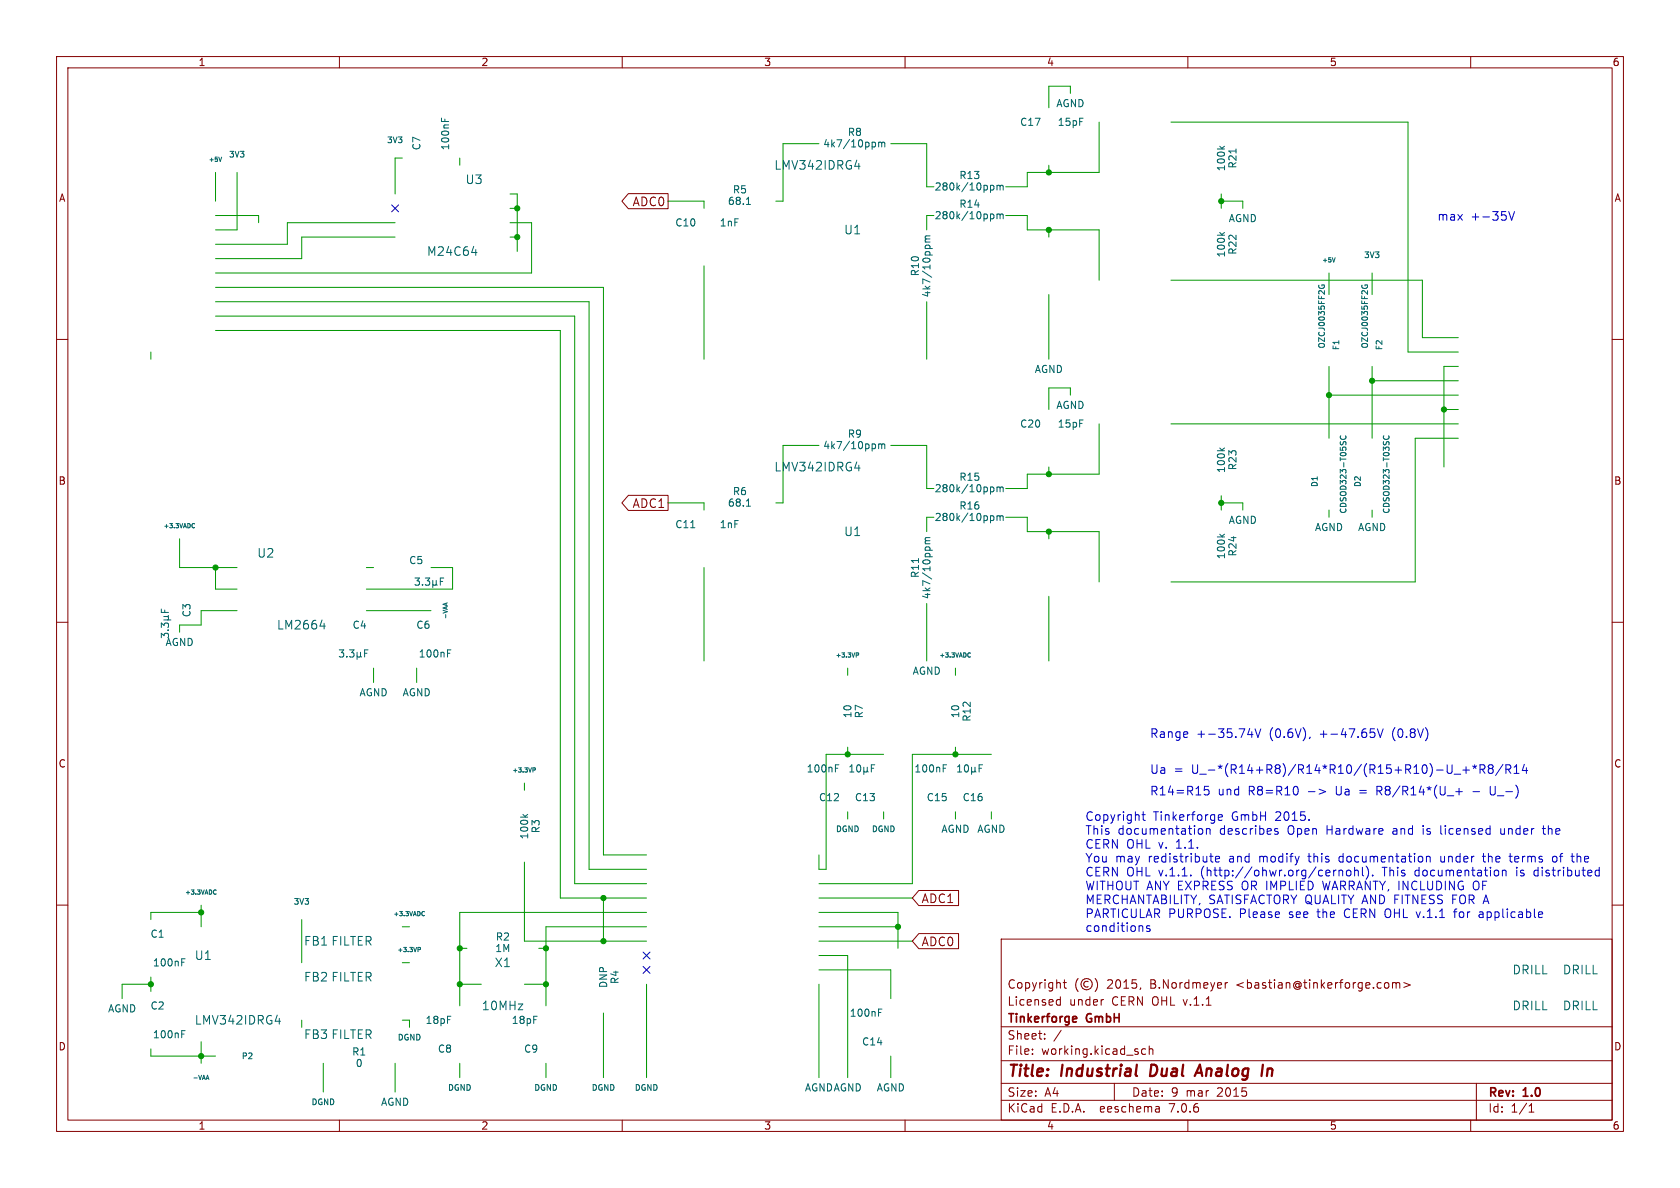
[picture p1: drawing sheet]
<svg xmlns="http://www.w3.org/2000/svg" width="297mm" height="210mm" viewBox="0 0 297 210" stroke-linecap="round" stroke-linejoin="round" font-family="sans-serif">
<g fill="none" stroke="#840000" stroke-width=".18">
<path d="M10 10h277v190h-277zM12 12h273v186h-273zM60 10v2M110 10v2M160 10v2M210 10v2M260 10v2M111.1 34.2h7v2.7h-7l-1.2-1.3zM10 60h2M285 60h2M111.1 87.6h7v2.6h-7l-1.2-1.3zM10 110h2"/>
<path d="M285 110h2M10 160h2M162.4 157.4h7.1v2.7h-7.1l-1.1-1.3zM285 160h2M162.4 165h7.1v2.7h-7.1l-1.1-1.3zM177 166h108v32h-108zM186.9 177.6h.6M186.9 176.8h.6M187.5 176.2v1.5M188 173.7h.5M188.2 173.2v1.3l.3 .2M190.6 173a1.72 1.72 0 0 0 0 2.3"/>
<path d="M192.4 173.6a.52 .52 0 0 0-.8 .4 .52 .52 0 0 0 .8 .4M193.6 173a1.72 1.72 0 0 1 0 2.3M195 176.7h.1M201.7 174.6l-.2 .3M216.6 173.7v1M217 173.7l-.3 .1-.1 .2M245 173.7l.4 .1 .1 .2v.6l-.5 .1M246.2 173.8l.4-.1 .2 .2M246.2 173.7v1M246.8 173.9l.2-.2 .4 .1 .1 .9M246.8 173.9v.8M248.2 173.7l1.1 .4-1.1 .5"/>
<path d="M60 198v2M110 198v2M160 198v2M177 194.5h108M177 191.5h108M177 187.5h108M177 181.5h108M182.5 186.3v.1M182.5 185.5v.1M184.7 183.6v.1M184.7 182.8v.1M187.6 182.1l-1.3 2"/>
<path d="M197 191.5v3M202.5 185.5l-.4-.1-.3 .3v.4l.2 .2h.5M203.2 185.5l.2-.1 .3 .1 .1 .9M203.2 184.9v1.5M204.9 195.7l.1 .9M205 196.5l-.2 .1M205 196h-.2M210 198v2M260 198v2M261 191.5v6.5M270.3 196.6h.9M270.3 195.5l.4-.4v1.5"/>
<circle cx="192.1" cy="174" r="1"/>
</g>
<path d="M203.6 188.2l-.3 2h.5M211.2 190.2l.9-2 .4 2M211.5 189.6h.9M224.1 189.1a.49 .49 0 0 1 .9 .1l-.2 1M224.1 188.9l-.1 1.3" fill="none" stroke="#840000" stroke-width=".4"/>
<path d="M190.1 179.7l.2 .3-.7 .2M190.3 180.6l-.2 .1" fill="none" stroke="#840000" stroke-width=".3"/>
<g fill="none" stroke="#0000c2" stroke-width=".18">
<path d="M266.7 37.4l.5 1.5 .5-1.5M213.7 139h-.7l-.1 .7 .2-.1 .5 .1 .2 .2-.1 .5-.2 .1-.6-.1M220.9 128.8l-.3 1.1h.9M221.3 129.3v1.1M221.9 128.8l.5 1.6 .5-1.6M229.1 139a.95 .95 0 0 1 0 1.5M231.3 139.9h1.2M231.6 130.3l-.1 .3M233.2 139.5l1.2 .4-1.2 .5M242.3 128.8h.7M242.8 129.4l.3 .3v.4l-.3 .3M243.5 128.8l.5 1.6 .5-1.6"/>
<path d="M257.1 136.9h1.1M257.4 139.9h1.1M257.9 139.4v1.1M258.6 136.1h1.2M259.2 135.6v1.1M260.3 135.4l.4 .2M260.7 135.2v.4M260.7 135.6l-.2 .2M260.7 135.6l.2 .2M261.1 135.4l-.4 .2M261.6 136l.8-.1 .1-.2-.1-.4-.2-.1h-.6v1.5M262 136l.5 .7"/>
<path d="M263.4 135.8l-.3-.2 .3-.4h.3l.3 .3-.3 .3M263.4 135.8l-.3 .3v.3l.3 .3h.3l.3-.3v-.3l-.3-.3M263.4 135.8h.3M263.5 139v1.2l.3 .3M265.7 135.1l-1.3 2M266.2 136l.7-.1 .2-.2-.1-.4-.2-.1h-.6v1.5M266.6 136l.5 .7M267.7 136.7h.8M267.7 135.6l.4-.4v1.5M269.5 135.1l-.4 1.1h1M269.8 135.7v1M201.9 144h.6"/>
<path d="M202.1 143.5v1.3l.4 .2M212 146.5h.3l.3 .3v.5l-.3 .2-.3-.1M213.3 146.6l.2-.1h.4v1M213.3 146.5v1M213.9 151.4h.5M214.1 152.3l.3 .1M214.9 151.9l.7-.2-.1-.3h-.4l-.2 .2v.7h.6M215.4 144.5l.7-.1-.1-.3-.4-.1-.2 .2 .1 .8h.5M225.4 146.5h.5M225.4 146.9l.5 .1 .1 .3-.2 .2-.5-.1M231.4 144.9v.1M236.1 153.8h.1"/>
<path d="M236.7 154l.2-.2 .4 .1 .1 .9M236.7 153.8v1M238.1 154l.2-.2 .5 .2v.6l-.1 .2h-.4l-.2-.1zM239.5 154l.2-.2 .4 .1v.9M239.5 153.3v1.5M240.9 153.3v1.3l.2 .2M241.6 153.2a1.79 1.79 0 0 1 0 2.1M242.7 154.7v.1M252.2 151.5l.2-.1h.4v1M252.2 151.4v1M254.7 146l.1 1.4M254.7 151.4l.1 .9"/>
<path d="M260.5 156v1.1M262 151.4h.6M262.3 150.9v1.4M265.3 146.5v.8l.2 .2M265.6 154l.2-.2 .4 .1 .1 .9M265.6 153.8v1M266.8 151.4h.5M267 150.9v1.3l.2 .2M271.3 154v.7M272.6 146.5h.6M272.9 146v1.3l.2 .2M275 151.4h-.4l-.1 .3v.5l.5 .2"/>
<path d="M277.7 151.4h.6M278 152.3l.3 .1M282.2 153.9h.5M282.2 154.8h.5M282.7 153.3v1.5M202 163.7v1M203.3 163.7l-.4-.1-.2 .3 .1 .2 .5 .1v.4h-.6M257 161.2h.5M257.2 160.9v1.3M262 161.2l-.5 .1M262 161.6h-.3a.3 .3 0 0 0-.2 .3 .3 .3 0 0 0 .2 .3h.3M272.6 161.3l.1 .2-.7 .2"/>
</g>
<g fill="none" stroke="#009600" stroke-width=".18">
<path d="M189.2 16.5v-1.3h-3.8v3.9M38.1 38.1h7.6v1.3M38.1 30.5v5.1M41.9 30.5v10.1h-3.8M69.8 39.4h-19v3.8h-12.7M71.1 27.9h-1.3v6.4M81.3 27.9v1.3M90.2 34.3h1.2v10.2M90.2 39.4h3.8v8.9h-55.9M90.2 36.8h1.2M118.1 35.6h6.4v1.2M144.8 25.4h-6.4v10.2h-1.2"/>
<path d="M157.5 25.4h6.3v7.6h1.3M165.1 38.1h-1.3v2.5M177.8 38.1h3.8v2.5h12.7v8.9M185.4 29.2v1.3M194.3 21.6v8.9h-12.7v2.5h-3.8M207 21.6h41.9v40.6h8.9M215.9 34.3v2.5M215.9 35.6h3.8v1.2M38.1 58.4h61v100.4h15.2M38.1 50.8h68.6v100.3h7.6M38.1 55.9h63.5v100.3h12.7M38.1 53.3h66v100.4h10.2"/>
<path d="M69.8 41.9h-16.5v3.8h-15.2M90.2 41.9h1.2M124.5 47v16.5M163.8 53.3v10.2M185.4 40.6v1.3M185.4 52.1v11.4M207 49.5h44.5v10.2h6.3M234.9 48.3v3.8M242.6 48.3v3.8M26.7 62.2v1.3M144.8 78.7h-6.4v10.2h-1.2M157.5 78.7h6.3v7.7h1.3"/>
<path d="M189.2 69.9v-1.3h-3.8v3.8M194.3 74.9v8.9h-12.7v2.6h-3.8M207 74.9h50.8M234.9 64.8v12.7M234.9 69.9h22.9M242.6 67.3h15.2M242.6 64.8v12.7M255.3 72.4h2.5M257.8 64.8h-2.5v17.8M257.8 77.5h-7.6v25.4h-43.2M31.7 95.3v5h10.2M118.1 88.9h6.4v1.3"/>
<path d="M165.1 91.4h-1.3v2.6M177.8 91.4h3.8v2.6h12.7v8.9M185.4 82.6v1.2M185.4 94v1.3M215.9 87.6v2.6M215.9 88.9h3.8v1.3M234.9 90.2v1.2M242.6 90.2v1.2M38.1 100.3v3.8h3.8M41.9 108h-6.3v2.5h-3.9v1.3M64.8 100.3h1.2M64.8 108h11.4"/>
<path d="M66 118.1v2.6M73.7 118.1v2.6M76.2 100.3h3.8v3.8h-15.2M124.5 100.3v16.5M149.9 118.1v1.3M163.8 106.7v10.1M168.9 118.1v1.3M185.4 105.4v11.4M92.7 138.4v1.3M149.9 132.1v1.3M156.2 133.4h-10.2v20.3h-1.2v-2.6M168.9 132.1v1.3"/>
<path d="M175.3 133.4h-14v22.8h-16.5M92.7 152.4v14h21.6M106.7 158.8v7.6M144.8 158.8h16.5M149.9 143.5v1.3M156.2 143.5v1.3M168.9 143.5v1.3M175.3 143.5v1.3M26.7 174h-5.1v2.5M26.7 172.7v2.6M35.6 160v3.8M35.6 161.3h-8.9v1.3"/>
<path d="M53.3 162.6v7.6M71.1 163.8h1.3M71.1 170.2h1.3M81.3 167.6h1.2M81.3 174h3.8M92.7 174h3.8M95.2 167.6h1.3M106.7 179.1v11.4M114.3 161.3h-33v16.5M114.3 163.8h-17.8v14M114.3 174v16.5M144.8 168.9h5.1v21.6"/>
<path d="M144.8 166.4h16.5M144.8 163.8h13.9M144.8 174v16.5M144.8 171.5h12.7v5M144.8 161.3h13.9v6.3M26.7 185.4v1.3h11.4M35.6 184.2v3.8M53.3 180.3v1.3M57.1 188v5M69.8 188v5M71.1 180.3h1.3v1.3M81.3 188v2.5"/>
<path d="M96.5 188v2.5M157.5 186.7v3.8"/>
</g>
<path d="M69.2 36.2l1.3 1.2M70.5 36.2l-1.3 1.2M113.7 170.8l1.2 1.3M113.7 168.3l1.2 1.2M114.9 170.8l-1.2 1.3M114.9 168.3l-1.2 1.2" fill="none" stroke="#000084" stroke-width=".18"/>
<g fill="none" stroke="#006464" stroke-width=".18">
<path d="M39.2 27.8l-.3 .7M78 20.9v.6M78.7 21.1v.4M132 36.1h.7M132.2 35.1l.1-.2v1.2M151.1 29.4h.9M154.7 25.2l.1 .2-.1 .5M155.3 25.3l.4-.2 .2 .2M155.3 25.1v.9M155.9 25.3l.2-.2 .3 .1v.8M155.9 25.3v.7M175.2 37.8l.4 .1 .1 .2v.5l-.5 .1"/>
<path d="M175.2 32.8h.4l.1 .2v.5l-.5 .1M176.3 38l.3-.2 .2 .2M176.3 32.8v.8M176.3 37.8v.9M176.3 32.9l.3-.1 .2 .1M176.8 38l.2-.2 .3 .1v.8M176.8 32.9v.7M176.8 38v.7M176.8 32.9l.2-.1h.3v.8M215.6 25.9l.5 .4M216.5 25.9l-.5 .3M218.5 26.3v.8"/>
<path d="M83.4 44.6h.9M84.1 44.1v1M163.6 42.8h.8M163.6 43.5l.2-.2 .5 .2M163.7 42.2l-.1 .2 .1 .4M163.7 42.2h.7M164.4 41.7l-.8 .1v.3l.1 .1M215.6 41.1l.5 .5M216.5 41.1l-.5 .4M233.2 50.4l-.1 .3 .2 .2M233.7 50.6v-.2h.4v.3l-.1 .2M236 45.6l-.2 .7"/>
<path d="M240.8 50.4l-.1 .3 .2 .2M241.3 50.6v-.2h.4l.1 .3-.2 .2M154.7 78.5l.1 .2-.1 .6M155.3 78.5v.8M155.3 78.6l.4-.1 .2 .2M155.9 78.7v.6M155.9 78.7l.2-.2h.3v.8M215.6 79.2l.5 .5M216.5 79.2l-.5 .4M237 78.1l-.1 .1M237 77a.45 .45 0 0 0 .4 .7 .45 .45 0 0 0 .5-.7M237.5 78.2l.2-.1 .2 .1"/>
<path d="M244.6 78.1v.1M244.7 77a.45 .45 0 0 0 .4 .7 .45 .45 0 0 0 .4-.7M245.1 78.2l.2-.1 .2 .1M34.1 92.6h.3M34.4 93.2l-.3 .1M122.1 93.3h.7M132 89.5h.7M132.2 88.4l.1-.2v1.3M151.1 82.7h.9M162.4 98.7v.8M163.6 96.1h.8M163.6 96.8l.2-.1 .5 .1"/>
<path d="M163.7 95.6l-.1 .2 .1 .3M163.7 95.6h.7M164.4 95l-.8 .1v.3l.1 .2M175.2 86.1l.4 .1 .1 .1v.5l-.5 .1M175.2 91.2h.4l.1 .2v.5l-.5 .1M176.3 86.1v.8M176.3 91.2v.8M176.3 86.2l.3-.1 .2 .2M176.3 91.3l.3-.1 .2 .2M176.8 86.3v.6M176.8 91.4v.6M176.8 86.3l.2-.2 .3 .1v.7"/>
<path d="M176.8 91.4l.2-.2h.3v.8M215.6 94.4l.5 .5M216.5 94.4l-.5 .4M28.5 107.7v.6h1.3M28.5 110.9v-.8l.5 .5 .1-.4h.6l.1 .2-.1 .5M28.9 109.6h1.3M28.9 109h.7M29.1 107.8v.5M29.6 109l.2 .2v.2l-.2 .2M29.7 111.4h.1M29.8 112.6v-.4l-.3-.2h-.4l-.1 .4-.5-.4v.7M29.8 108.8l-.2 .2"/>
<path d="M56.6 110.7h.9M57.3 110.2v1M60 114.9h.8l-.5 .5 .4 .1v.5l-.2 .1-.5-.1M61.3 116v.1M61.8 114.9h.8l-.4 .5 .3 .1v.5l-.2 .1-.5-.1M63.1 116l.2 .1h.3l.1-.1M63.1 115.3v1.3M63.7 116l.2 .1M63.7 115.3v.7M64.5 115.5h.4M65.1 114.9h-.6v1.2M73.4 102.2h.8l-.5 .5 .4 .1v.5l-.2 .1-.5-.1"/>
<path d="M74.7 103.3v.1M75.2 102.2h.8l-.5 .5 .4 .1v.5l-.2 .1-.5-.1M76.5 103.3l.2 .1h.2l.2-.1M76.5 102.6v1.3M77.1 103.3l.2 .1M77.1 102.6v.7M77.8 102.8h.5M78.4 102.2h-.6v1.2M78.9 106.6v.4M79.1 106.6l-.8 .2M79.1 115.5h.4M79.1 114.9h.6"/>
<path d="M151.4 115.4h.3l.1 .2-.1 .2h-.3M171.2 115.4l.4 .1M171.6 116.1h-.4M94.2 135.7h.3l.2 .2-.1 .2h-.4M147.7 135.8h.4M147.7 135.2h.6M150.2 136.5h.8M150.2 135.6l.4-.4v1.3M151.6 135.3l.1-.1a.68 .68 0 0 1 .5 .6 .68 .68 0 0 1-.5 .7l-.1-.2-.2-.3zM152.7 136.3l.2 .2h.2l.2-.2M152.7 135.6v1.3M153.3 136.3l.2 .2"/>
<path d="M153.3 135.6v.7M154 135.8h.5M154.6 135.2h-.6v1.3M166.7 135.8h.5M166.7 135.2h.6M169.3 136.5h.7M169.3 135.6l.3-.4v1.3M170.7 135.3l.1-.1a.68 .68 0 0 1 .4 .6 .68 .68 0 0 1-.4 .7 .84 .84 0 0 1-.1-1.2zM171.8 136.3l.1 .2h.3l.2-.2M171.8 135.6v1.3M172.4 136.3l.1 .2M172.4 135.6v.7"/>
<path d="M173.1 135.8h.4M173.7 135.2h-.6v1.3M37.9 157.4h.3M38.2 158h-.3M92.4 144l.5 .4M93.3 144l-.5 .3M32.1 170.1h.4M32.1 169.5h.6M73.9 167.5h.3l.1 .1v.2l-.4 .1M74.7 161.2h.3M75 161.8l-.3 .1M155.3 179h.4"/>
<path d="M155.3 178.4h.6M32.1 182.8h.4M32.1 182.2h.6M36.5 190.6h.4M36.7 190.1l.2 .7M48.6 180.5h1"/>
</g>
<g fill="#009600" stroke="#009600" stroke-width=".18">
<circle cx="242.6" cy="67.3" r=".46"/>
<circle cx="234.9" cy="69.9" r=".46"/>
<circle cx="215.9" cy="35.6" r=".46"/>
<circle cx="185.4" cy="30.5" r=".46"/>
<circle cx="185.4" cy="40.6" r=".46"/>
<circle cx="158.7" cy="163.8" r=".46"/>
<circle cx="168.9" cy="133.4" r=".46"/>
<circle cx="255.3" cy="72.4" r=".46"/>
<circle cx="215.9" cy="88.9" r=".46"/>
<circle cx="185.4" cy="83.8" r=".46"/>
<circle cx="91.4" cy="41.9" r=".46"/>
<circle cx="91.4" cy="36.8" r=".46"/>
<circle cx="106.7" cy="158.8" r=".46"/>
<circle cx="96.5" cy="174" r=".46"/>
<circle cx="106.7" cy="166.4" r=".46"/>
<circle cx="81.3" cy="167.6" r=".46"/>
<circle cx="35.6" cy="161.3" r=".46"/>
<circle cx="81.3" cy="174" r=".46"/>
<circle cx="35.6" cy="186.7" r=".46"/>
<circle cx="26.7" cy="174" r=".46"/>
<circle cx="149.9" cy="133.4" r=".46"/>
<circle cx="185.4" cy="94" r=".46"/>
<circle cx="96.5" cy="167.6" r=".46"/>
<circle cx="38.1" cy="100.3" r=".46"/>
</g>
<g font-size="2.8" fill="#840000">
<text x="178" y="190.9">Title:</text>
<text x="187.7" y="190.9">Industrial</text>
<text x="204.2" y="190.9">Dual</text>
<text x="213.2" y="190.9">Analog</text>
</g>
<g font-size="2.1" fill="#006464">
<text x="82.2" y="32.7">U3</text>
<text x="136.8" y="30.2">LMV342IDRG4</text>
<text x="149.1" y="41.6">U1</text>
<text x="75.4" y="45.4">M24C64</text>
<text x="136.8" y="83.5">LMV342IDRG4</text>
<text x="149.1" y="95">U1</text>
<text x="45.4" y="98.8">U2</text>
<text x="48.9" y="111.5">LM2664</text>
<text x="53.7" y="167.4">FB1 FILTER</text>
<text x="34.3" y="169.9">U1</text>
<text x="53.7" y="173.7">FB2 FILTER</text>
<text x="87.4" y="171.2">X1</text>
<text x="267.3" y="172.4">DRILL</text>
<text x="276.2" y="172.4">DRILL</text>
<text x="85.1" y="178.8">10MHz</text>
<text x="267.3" y="178.8">DRILL</text>
<text x="276.2" y="178.8">DRILL</text>
<text x="34.3" y="181.3">LMV342IDRG4</text>
<text x="53.7" y="183.9">FB3 FILTER</text>
</g>
<g font-size="2.1" fill="#840000">
<text x="111.8" y="36.7">ADC0</text>
<text x="111.8" y="90">ADC1</text>
<text x="162.8" y="159.8">ADC1</text>
<text x="162.8" y="167.5">ADC0</text>
<text x="178" y="178">Licensed</text>
<text x="178" y="175">Copyright</text>
<text x="189" y="178">under</text>
<text x="195.7" y="175">2015,</text>
<text x="196.6" y="178">CERN OHL v.1.1</text>
<text x="203.5" y="175">B.Nordmeyer</text>
<text x="218.8" y="175">&lt;bastian@tinkerforge.com&gt;</text>
<text x="178" y="184">Sheet:</text>
<text x="178" y="181.2">Tinkerforge</text>
<text x="192.2" y="181.2">GmbH</text>
<text x="178" y="186.7">File:</text>
<text x="184.1" y="186.7">working.kicad_sch</text>
<text x="178" y="196.9">KiCad</text>
<text x="178" y="194.1">Size:</text>
<text x="184.7" y="194.1">A4</text>
<text x="185.7" y="196.9">E.D.A.</text>
<text x="194.6" y="196.9">eeschema</text>
<text x="200" y="194.1">Date:</text>
<text x="207" y="196.9">7.0.6</text>
<text x="207" y="194.1">9</text>
<text x="209.7" y="194.1">mar</text>
<text x="215.3" y="194.1">2015</text>
<text x="263" y="194.3">Rev:</text>
<text x="263" y="196.9">Id:</text>
<text x="267.1" y="196.9">1/1</text>
<text x="269.4" y="194.3">1.0</text>
</g>
<g font-size="2.1" fill="#0000c2">
<text x="254" y="39.1">max</text>
<text x="260" y="39.1">+-35V</text>
<text x="203.2" y="130.6">Range</text>
<text x="211.5" y="130.6">+-35.74V</text>
<text x="224.4" y="130.6">(0.6V),</text>
<text x="233.4" y="130.6">+-47.65V</text>
<text x="246.3" y="130.6">(0.8V)</text>
<text x="203.2" y="136.9">Ua</text>
<text x="207.5" y="136.9">=</text>
<text x="210.7" y="136.9">U_-*(R14+R8)/R14*R10/(R15+R10)-U_+*R8/R14</text>
<text x="203.2" y="140.7">R14=R15</text>
<text x="215.3" y="140.7">und</text>
<text x="220.7" y="140.7">R8=R10</text>
<text x="236.4" y="140.7">Ua</text>
<text x="240.7" y="140.7">=</text>
<text x="243.9" y="140.7">R8/R14*(U_+</text>
<text x="261" y="140.7">-</text>
<text x="264.2" y="140.7">U_-)</text>
<text x="191.8" y="145.2">Copyright</text>
<text x="191.8" y="147.7">This</text>
<text x="197.6" y="147.7">documentation</text>
<text x="203.8" y="145.2">Tinkerforge</text>
<text x="215.7" y="147.7">describes</text>
<text x="217.8" y="145.2">GmbH</text>
<text x="225.6" y="145.2">2015.</text>
<text x="227.8" y="147.7">Open</text>
<text x="234.8" y="147.7">Hardware</text>
<text x="246.6" y="147.7">and</text>
<text x="252" y="147.7">is</text>
<text x="255.3" y="147.7">licensed</text>
<text x="266.1" y="147.7">under</text>
<text x="273.8" y="147.7">the</text>
<text x="191.8" y="150.1">CERN OHL v.</text>
<text x="191.8" y="152.6">You</text>
<text x="191.8" y="155">CERN OHL v.1.1.</text>
<text x="197.1" y="152.6">may</text>
<text x="203" y="152.6">redistribute</text>
<text x="208" y="150.1">1.1.</text>
<text x="212.4" y="155">(http://ohwr.org/cernohl).</text>
<text x="217.4" y="152.6">and</text>
<text x="222.9" y="152.6">modify</text>
<text x="231.7" y="152.6">this</text>
<text x="237.2" y="152.6">documentation</text>
<text x="244.7" y="155">This</text>
<text x="250.5" y="155">documentation</text>
<text x="255.3" y="152.6">under</text>
<text x="263" y="152.6">the</text>
<text x="267.9" y="152.6">terms</text>
<text x="268.6" y="155">is</text>
<text x="271.9" y="155">distributed</text>
<text x="275.6" y="152.6">of</text>
<text x="279.2" y="152.6">the</text>
<text x="191.8" y="157.5">WITHOUT ANY EXPRESS OR IMPLIED</text>
<text x="191.8" y="159.9">MERCHANTABILITY, SATISFACTORY QUALITY AND FITNESS FOR A</text>
<text x="234.3" y="157.5">WARRANTY, INCLUDING</text>
<text x="261.1" y="157.5">OF</text>
<text x="191.8" y="162.4">PARTICULAR PURPOSE.</text>
<text x="191.8" y="164.9">conditions</text>
<text x="219.1" y="162.4">Please</text>
<text x="228" y="162.4">see</text>
<text x="233.2" y="162.4">the</text>
<text x="238" y="162.4">CERN OHL v.1.1</text>
<text x="257.9" y="162.4">for</text>
<text x="262.4" y="162.4">applicable</text>
</g>
<g font-size="1.8" fill="#840000">
<text x="35" y="11.9">1</text>
<text x="85" y="11.9">2</text>
<text x="135" y="11.9">3</text>
<text x="185" y="11.9">4</text>
<text x="235" y="11.9">5</text>
<text x="285" y="11.9">6</text>
<text x="10.3" y="35.9">A</text>
<text x="285.3" y="35.9">A</text>
<text x="10.3" y="85.9">B</text>
<text x="285.3" y="85.9">B</text>
<text x="10.3" y="135.9">C</text>
<text x="285.3" y="135.9">C</text>
<text x="10.3" y="185.9">D</text>
<text x="285.3" y="185.9">D</text>
<text x="35" y="199.9">1</text>
<text x="85" y="199.9">2</text>
<text x="135" y="199.9">3</text>
<text x="185" y="199.9">4</text>
<text x="235" y="199.9">5</text>
<text x="285" y="199.9">6</text>
</g>
<g font-size="1.8" fill="#006464">
<text x="180.2" y="22.5">C17</text>
<text x="186.6" y="19.2">AGND</text>
<text x="186.9" y="22.5">15pF</text>
<text x="74.5" y="26.7" transform="rotate(-90 74.5 26.7)">C7</text>
<text x="79.6" y="26.7" transform="rotate(-90 79.6 26.7)">100nF</text>
<text x="145.4" y="26.3">4k7/10ppm</text>
<text x="149.8" y="24.2">R8</text>
<text x="218.8" y="29.9" transform="rotate(-90 218.8 29.9)">R21</text>
<text x="129.5" y="34.4">R5</text>
<text x="165.1" y="33.9">280k/10ppm</text>
<text x="169.5" y="31.9">R13</text>
<text x="216.8" y="30.4" transform="rotate(-90 216.8 30.4)">100k</text>
<text x="119.3" y="40.2">C10</text>
<text x="127.2" y="40.2">1nF</text>
<text x="128.6" y="36.4">68.1</text>
<text x="165.1" y="39">280k/10ppm</text>
<text x="169.5" y="36.9">R14</text>
<text x="217.1" y="39.5">AGND</text>
<text x="216.8" y="45.6" transform="rotate(-90 216.8 45.6)">100k</text>
<text x="218.8" y="45.1" transform="rotate(-90 218.8 45.1)">R22</text>
<text x="162.7" y="48.9" transform="rotate(-90 162.7 48.9)">R10</text>
<text x="164.7" y="52.7" transform="rotate(-90 164.7 52.7)">4k7/10ppm</text>
<text x="182.8" y="66.1">AGND</text>
<text x="149.8" y="77.6">R9</text>
<text x="180.2" y="75.8">C20</text>
<text x="186.6" y="72.5">AGND</text>
<text x="186.9" y="75.8">15pF</text>
<text x="145.4" y="79.6">4k7/10ppm</text>
<text x="216.8" y="83.7" transform="rotate(-90 216.8 83.7)">100k</text>
<text x="218.8" y="83.2" transform="rotate(-90 218.8 83.2)">R23</text>
<text x="128.6" y="89.8">68.1</text>
<text x="129.5" y="87.7">R6</text>
<text x="165.1" y="87.2">280k/10ppm</text>
<text x="169.5" y="85.2">R15</text>
<text x="119.3" y="93.6">C11</text>
<text x="127.2" y="93.6">1nF</text>
<text x="165.1" y="92.3">280k/10ppm</text>
<text x="169.5" y="90.3">R16</text>
<text x="217.1" y="92.8">AGND</text>
<text x="232.4" y="94.1">AGND</text>
<text x="240" y="94.1">AGND</text>
<text x="72.2" y="99.9">C5</text>
<text x="216.8" y="99" transform="rotate(-90 216.8 99)">100k</text>
<text x="218.8" y="98.5" transform="rotate(-90 218.8 98.5)">R24</text>
<text x="162.7" y="102.3" transform="rotate(-90 162.7 102.3)">R11</text>
<text x="164.7" y="106" transform="rotate(-90 164.7 106)">4k7/10ppm</text>
<text x="33.9" y="109.2" transform="rotate(-90 33.9 109.2)">C3</text>
<text x="62.2" y="111.4">C4</text>
<text x="73.5" y="111.4">C6</text>
<text x="29.2" y="114.4">AGND</text>
<text x="73.9" y="116.4">100nF</text>
<text x="161.2" y="119.5">AGND</text>
<text x="63.5" y="123.3">AGND</text>
<text x="71.1" y="123.3">AGND</text>
<text x="150.7" y="127" transform="rotate(-90 150.7 127)">10</text>
<text x="152.8" y="127.1" transform="rotate(-90 152.8 127.1)">R7</text>
<text x="169.8" y="127" transform="rotate(-90 169.8 127)">10</text>
<text x="171.8" y="127.7" transform="rotate(-90 171.8 127.7)">R12</text>
<text x="142.5" y="136.8">100nF</text>
<text x="161.6" y="136.8">100nF</text>
<text x="144.7" y="141.8">C12</text>
<text x="151" y="141.8">C13</text>
<text x="163.7" y="141.8">C15</text>
<text x="170.1" y="141.8">C16</text>
<text x="93.6" y="148.5" transform="rotate(-90 93.6 148.5)">100k</text>
<text x="95.6" y="147.4" transform="rotate(-90 95.6 147.4)">R3</text>
<text x="166.3" y="147.4">AGND</text>
<text x="172.7" y="147.4">AGND</text>
<text x="26.5" y="166">C1</text>
<text x="87.6" y="166.5">R2</text>
<text x="26.9" y="171">100nF</text>
<text x="87.5" y="168.5">1M</text>
<text x="19" y="179.2">AGND</text>
<text x="26.5" y="178.7">C2</text>
<text x="107.5" y="174.8" transform="rotate(-90 107.5 174.8)">DNP</text>
<text x="109.6" y="174.1" transform="rotate(-90 109.6 174.1)">R4</text>
<text x="150.1" y="179.9">100nF</text>
<text x="26.9" y="183.7">100nF</text>
<text x="75.1" y="181.2">18pF</text>
<text x="90.4" y="181.2">18pF</text>
<text x="152.3" y="185">C14</text>
<text x="62.2" y="186.8">R1</text>
<text x="62.8" y="188.8">0</text>
<text x="77.3" y="186.3">C8</text>
<text x="92.6" y="186.3">C9</text>
<text x="67.3" y="195.7">AGND</text>
<text x="142.2" y="193.1">AGNDAGND</text>
<text x="154.9" y="193.1">AGND</text>
</g>
<g font-size="1.4" fill="#006464">
<text x="40.4" y="28">3V3</text>
<text x="68.3" y="25.5">3V3</text>
<text x="241" y="45.8">3V3</text>
<text x="234.4" y="61.7" transform="rotate(-90 234.4 61.7)">OZCJ0035FF2G</text>
<text x="237" y="62" transform="rotate(-90 237 62)">F1</text>
<text x="242" y="61.7" transform="rotate(-90 242 61.7)">OZCJ0035FF2G</text>
<text x="244.6" y="62" transform="rotate(-90 244.6 62)">F2</text>
<text x="233.1" y="86.2" transform="rotate(-90 233.1 86.2)">D1</text>
<text x="240.8" y="86.2" transform="rotate(-90 240.8 86.2)">D2</text>
<text x="238.2" y="90.9" transform="rotate(-90 238.2 90.9)">CDSOD323-T05SC</text>
<text x="245.8" y="90.9" transform="rotate(-90 245.8 90.9)">CDSOD323-T03SC</text>
<text x="147.7" y="147.3">DGND</text>
<text x="154" y="147.3">DGND</text>
<text x="51.8" y="160.1">3V3</text>
<text x="70.2" y="184.1">DGND</text>
<text x="42.6" y="187.4">P2</text>
<text x="55" y="195.6">DGND</text>
<text x="79.1" y="193">DGND</text>
<text x="94.3" y="193">DGND</text>
<text x="104.5" y="193">DGND</text>
<text x="112.1" y="193">DGND</text>
</g>
<g font-size="1.1" fill="#006464">
<text x="36.8" y="28.8">+5V</text>
<text x="233.6" y="46.6">+5V</text>
<text x="28.8" y="93.6">+3.3VADC</text>
<text x="79.3" y="109.6" transform="rotate(-90 79.3 109.6)">-VAA</text>
<text x="147.6" y="116.4">+3.3VP</text>
<text x="166" y="116.4">+3.3VADC</text>
<text x="90.5" y="136.8">+3.3VP</text>
<text x="32.6" y="158.3">+3.3VADC</text>
<text x="69.4" y="162.2">+3.3VADC</text>
<text x="70.2" y="168.5">+3.3VP</text>
<text x="34" y="191.1">-VAA</text>
</g>
</svg>
